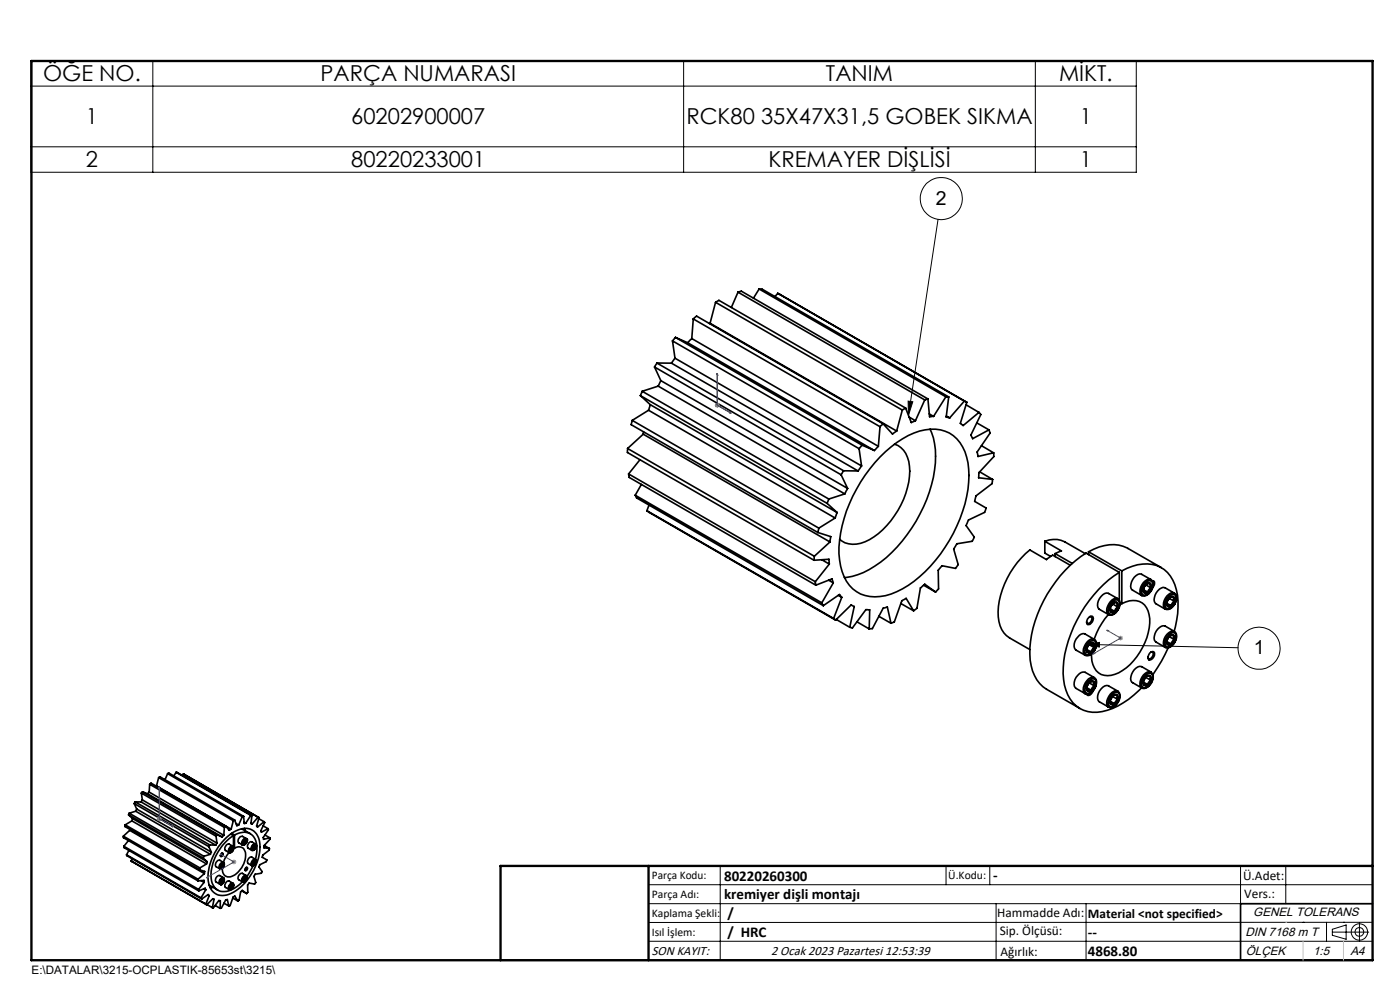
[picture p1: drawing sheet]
<svg xmlns="http://www.w3.org/2000/svg" width="297mm" height="210mm" viewBox="0 0 297 210" stroke-linecap="round" stroke-linejoin="round" font-family="sans-serif">
<g fill="none" stroke="#000" stroke-width=".35">
<path d="M138.9 77.8l39.5 22.9M138.9 77.8l1.3 2.9M139.3 77l-.4 .8M139.3 77l39.7 22.9M139.3 77h3.2M142.5 77l39.5 22.9M142.7 72.3l39.5 22.9M142.7 72.3l.5 3.7M143.2 76l-.7 1M143.2 76l39.6 22.8M143.3 71.6l-.6 .7M143.3 71.6l39.6 22.8"/>
<path d="M143.3 71.6l2.6 1.1M145.9 72.7l39.6 22.9M146.8 71.8l-.9 .9M146.8 71.8l39.5 22.9M147.1 67.7l.7-.6 39.6 22.8M147.1 67.7l39.6 22.8M147.1 67.7l-.3 4.1M150.6 68.6l39.6 22.8M150.6 68.6h-.1M151.8 64.1l.7-.4 39.6 22.9M151.8 64.1l39.6 22.9M151.8 64.1l-1.2 4.5"/>
<path d="M156.6 62l.7-.2 39.5 22.8M156.6 62l39.6 22.8M156.6 62l-1.4 3.2M161 61.3h.7l39.6 22.9M161 61.3l39.7 22.9M161 61.3l-1.2 1.9M165 62.2l40.1 23.1M165 62.2l39.6 22.9M165 62.2l-.6 .7M133.1 95.1v.9l39.6 22.8M133.1 95.1l39.7 22.9M134.1 89.2l-.2 .9 39.6 22.9"/>
<path d="M134.1 89.2l39.6 22.8M135.7 97.5l-2.4 3M135.9 83.9l39.6 22.9M135.9 83.9l2.1 2M136.2 83l-.3 .9M136.2 83l39.6 22.9M136.5 92.1l39.6 22.9M136.5 92.1l-3.4 3M136.5 91.6v.5M137.6 87l39.6 22.9M137.6 87l-3.5 2.2M138 85.9l-.4 1.1"/>
<path d="M138 85.9l39.6 22.8M139.6 81.9l39.6 22.9M139.6 81.9l-3.4 1.1M140.2 80.7l-.6 1.2M140.2 80.7l39.6 22.9M179 99.9l-.6 .8M179 99.9h3M182.2 95.2l.6 3.6M182.8 98.8l-.8 1.1M182.9 94.4l-.7 .8M182.9 94.4l2.6 1.2M186.3 94.7l-.8 .9"/>
<path d="M186.7 96.9a18.8 18.8 0 0 1 9.6-5.7 7.2 7.2 0 0 1 8.8 5.8 22.4 22.4 0 0 1-2.1 14.6 28.2 28.2 0 0 1-12.7 13.9 8.8 8.8 0 0 1-8.6 0 9.7 9.7 0 0 1-3.7-8 30.6 30.6 0 0 1 8.7-20.6zM186.7 90.5l-.4 4.2M187.4 89.9l-.7 .6M187.4 89.9l1.9 2.2 .9-.7M189.8 94.2a4.8 4.8 0 0 1 3.1 4.7 17.7 17.7 0 0 1-9.4 16 5.1 5.1 0 0 1-5.4-.5M191.4 87l-1.2 4.4M192.1 86.6l1.2 3 .9-.4M192.1 86.6l-.7 .4M192.9 88.5l1.3 .7M196.2 84.8l-2 4.4M196.8 84.6l-.6 .2M196.8 84.6l.4 3.8 .8-.1"/>
<path d="M197.1 87.8l.9 .5M197.3 91a15.9 15.9 0 0 1 .7 10.2 31.4 31.4 0 0 1-12.4 18.9 13.5 13.5 0 0 1-6.5 2.4M200.7 84.2h.6M200.7 84.2l-2.7 4.1M200.8 88.3l.7 .3M201.3 84.2l-.6 4.3 .8 .1M204.6 85.1l.5 .2M204.6 85.1l-3.1 3.5M204.9 85.9l2.8 1.6M205.1 85.3l-1.4 4.5 .6 .5 3.4-2.8M207.2 89.7l2.6 1.5M207.7 87.5l.4 .4-2.1 4.4 .3 .8 3.5-1.9"/>
<path d="M208.2 94.5l2.6 1.6M209.8 91.2l.2 .7-2.7 4 .2 .9 3.3-.7M210.8 96.1l.1 .7-3.2 3.5-.1 .9v.1l3 .4M133.3 100.5l.2 .8 39.6 22.8M133.3 100.5l39.7 22.9M134.8 105l.2 .6 39.7 22.9M134.8 105l39.5 22.9M136.1 102.8l-1.3 2.2M137.2 108.3l40.1 23.2M137.2 108.3l39.6 22.9M137.7 107.1l-.5 1.2M172.7 118.8l3.2-.2v1.1"/>
<path d="M172.8 118l-.1 .8M173.5 113l2.7 .8-.1 1.2M173.7 112l-.2 1M174.3 118.7l1.6 1M175.5 106.8l2.1 1.9M175.8 105.9l-.3 .9M175.9 119.7l-2.9 3.7M176.1 115l-3.3 3M177.2 109.9l-3.5 2.1M177.6 108.7l-.4 1.2M178.4 100.7l1.4 2.9M179.2 104.8l-3.4 1.1"/>
<path d="M179.8 103.6l-.6 1.2M207.8 100.1l2.8 1.6M210.6 101.7l-.1 .9-3.5 2.6-.2 .8v.4l2.4 1.4-.3 .9-3.4 1.6-.5 1.1v.1l1.7 2.4-.3 .7-.2 .2-3.2 .5-.7 1.2 1 3.3-.6 .8-2.9-.6-.5 .6-.3 .4 .1 3.9-.6 .7M221.7 114.8a4.8 4.8 0 0 1 4.2 .2l4.3 2.4M221.7 114.8l3.5 2.1-1.4 .5M221.7 114.8v2.5l1.2 .7M223.8 117.4l3.7 2.1M223.8 117.4v.7M227 119.9l-3.7-2.2-1.3 1-3.5-2a18.2 18.2 0 0 0-6.7 14.1 5.4 5.4 0 0 0 2.4 4.5l4.3 2.5M230.9 117a8.5 8.5 0 0 1 8.4-.7l7 4.1M230.9 117l7.1 4.1M230.9 117v.6"/>
<path d="M173 123.4l.1 .7M174.3 127.9l.4 .6M175.8 123.1l1 .5M176.8 123.6l-.3-.8-3.4 1.3M176.8 123.6l-2.5 4.3M176.8 131.2l.5 .3M177.3 131.5l3.3-3.2 .6 .3-.9 4.5M177.4 131.4l2.9 1.7M177.8 126.3l.8 .4M178.6 126.7l-.5-.6-3.4 2.4M178.6 126.7l-1.8 4.5M180.3 133.1l.5 .1 2.9-3.9 .8 .1-.1 4"/>
<path d="M181.8 131.9l2.6 1.5M186.4 130.7l2.6 1.5M189 132.2l-.8-3.4-.8 .2-2.3 4.3-.7 .1M191.1 128l2.7 1.6M193.8 129.6l-1.6-2.7-.7 .4-.2 .2-1.6 4.4-.7 .3M195.9 124.1l2.6 1.5M198.5 125.6l-2.3-1.7-.9 .8-.8 4.3-.7 .6M229 134.8a1.04 1.04 0 0 1 1.2-.3l1.9 1.1a1.6 1.6 0 0 0-1.8 1.1 1.63 1.63 0 0 0-.1 2.3l-2-1.1a2.24 2.24 0 0 1 .8-3.1zM230.6 137.8l.9 .5M230.7 137.2l.3-.5 1.1 .6M230.9 136.3a.87 .87 0 0 1 1.1-.4 .87 .87 0 0 1 .6 1.1 2.13 2.13 0 0 1-2 1.9 1.53 1.53 0 0 1 0-2.2zM230.9 136.8a.7 .7 0 0 1 .6-.5 .7 .7 0 0 1 .7 .4 1.79 1.79 0 0 1-1.2 1.8h-.2a1.15 1.15 0 0 1 .1-1.7z"/>
<path d="M231 131l.2-.2 .5-.1a1.15 1.15 0 0 1-1 1.8 .96 .96 0 0 1 .3-1.5zM231.1 130.8h.4a.92 .92 0 0 1-.8 1.4l-.2-.3M232.1 137.3l-.1-.9-.6 .1a1.52 1.52 0 0 0-.7 1.9l.8-.1M232.1 137.3l-.6 1M232.1 135.6a1.8 1.8 0 0 1 0 2.6 1.45 1.45 0 0 1-1.9 .8M235.1 130.3v.1a14.7 14.7 0 0 0-3 5.2M235.5 129.1l.9 .6M235.7 128.6l.3-.5 1.1 .6M235.9 127.7a.94 .94 0 0 1 1.5-.1 2.15 2.15 0 0 1-1.9 2.7 1.53 1.53 0 0 1 .1-2.2zM235.9 128.2a.7 .7 0 0 1 .6-.5 .7 .7 0 0 1 .7 .4 1.79 1.79 0 0 1-1.2 1.8l-.3-.1a1.15 1.15 0 0 1 .2-1.6zM237.1 128.7l-.1-.9-.6 .1a1.52 1.52 0 0 0-.7 1.8h.7M237.1 128.7l-.7 1"/>
<path d="M237.1 127a1.91 1.91 0 0 1-.2 2.8l-.5 .4a1.13 1.13 0 0 1-1.3 .1M237.1 127a1.6 1.6 0 0 0-1.9 1.1 1.72 1.72 0 0 0-.1 2.2M237.1 127l-1.9-1.1a1.59 1.59 0 0 0-1.9 1.1 1.73 1.73 0 0 0-.1 2.2l1.9 1.1M237.5 121.4a27.2 27.2 0 0 0-11.9 20.2 9.7 9.7 0 0 0 2.7 8.1 7.3 7.3 0 0 0 7.7 .6 18.6 18.6 0 0 0 6.2-4.4M237.5 121.4l-7.1-4.1a26.8 26.8 0 0 0-11.9 21.5 8.5 8.5 0 0 0 3.5 7.4l7.1 4.1M237.5 121.4v6M237.6 127.8l.4 .2M238 128a3.6 3.6 0 0 1 5.6 1.6 10.5 10.5 0 0 1-1.8 8.7 10.1 10.1 0 0 1-6.1 5 3.3 3.3 0 0 1-4.1-3.1l-.1-1.5M238 121.1a8.8 8.8 0 0 1 8.2-.8 8.2 8.2 0 0 1 3.7 7.2 19.2 19.2 0 0 1-.8 6.4M238 121.1v6.9M242.6 125.1l.9 .5M242.7 124.6l.4-.5 1 .6"/>
<path d="M242.9 124.1a.86 .86 0 0 1 1.2-.4 1.43 1.43 0 0 1-1.3 2.1 .9 .9 0 0 1-.1-1.3zM243 123.7a.94 .94 0 0 1 1.5-.2 2.2 2.2 0 0 1-1.9 2.8 1.53 1.53 0 0 1 0-2.2zM243.9 138.5l.3-.2 .5-.1a1.15 1.15 0 0 1-1 1.8 1.02 1.02 0 0 1 .2-1.5zM244.1 124.7l-.1-.9h-.6a1.51 1.51 0 0 0-.7 1.9l.8-.1M244.1 124.7l-.6 .9M244.2 122.9a2.12 2.12 0 0 1-.7 3.2 1.12 1.12 0 0 1-1.4 .2M244.2 122.9l-2-1.1a1.57 1.57 0 0 0-1.9 1.1 1.63 1.63 0 0 0 0 2.3l1.9 1.1M244.2 138.4l.3-.1a.94 .94 0 0 1-.8 1.4l-.2-.3M244.2 122.9a2.17 2.17 0 0 0-2.3 2.1 1.18 1.18 0 0 0 .3 1.3M244.4 123.2h.3a1.01 1.01 0 0 1-.2 1.5M244.5 123.3l.2 .5M246 124.9a.98 .98 0 0 1 1.2-.2l1.9 1.1a1.57 1.57 0 0 0-1.9 1.1 1.79 1.79 0 0 0 0 2.3l-1.9-1.1a1.68 1.68 0 0 1 0-2.3z"/>
<path d="M247.5 128l.9 .5M247.5 136.1l.9 .5M247.7 127.4l.3-.5 1.1 .6M247.7 135.5l.3-.5 1.1 .6M247.8 137.4a30.6 30.6 0 0 1-3.2 5.7M247.9 127a.8 .8 0 0 1 1.1-.4 1.46 1.46 0 0 1-1.2 2.1 1.14 1.14 0 0 1 .1-1.7zM247.9 135.1l.6-.5h.3a1.12 1.12 0 0 1-.2 1.9l-.3 .2-.5 .1a1.09 1.09 0 0 1 .1-1.7zM247.9 126.5a.86 .86 0 0 1 1.1-.4 .86 .86 0 0 1 .5 1.1 2.41 2.41 0 0 1-1.6 1.9h-.3a1.53 1.53 0 0 1 0-2.2zM247.9 134.7a.94 .94 0 0 1 1.5-.2 2.2 2.2 0 0 1-1.8 2.8 1.53 1.53 0 0 1 0-2.2zM249.1 127.5l-.1-.9-.6 .1a1.43 1.43 0 0 0-.7 1.8h.7M249.1 127.5l-.7 1M249.1 135.6l-.1-.8h-.6a1.49 1.49 0 0 0-.7 1.9l.7-.1"/>
<path d="M249.1 135.6l-.7 1M249.1 125.8a2.12 2.12 0 0 1-.7 3.2 1.2 1.2 0 0 1-1.3 .1M249.1 133.9a2.12 2.12 0 0 1-.7 3.3 1.12 1.12 0 0 1-1.3 .1M249.1 133.9l-1.9-1.1a2.28 2.28 0 0 0-2.4 2.6l.3 .7 2.1 1.2M249.1 133.9a2.24 2.24 0 0 0-2.3 2.6l.4 .8M230.6 145.9l.9 .5M230.7 145.3l.3-.5 1.1 .6M230.9 144.5a.97 .97 0 0 1 1.5-.2 2.16 2.16 0 0 1-1.8 2.8 1.53 1.53 0 0 1 0-2.2zM231.2 144.6l.6-.1a1.12 1.12 0 0 1-.2 1.8l-.2 .2-.6 .1a1.43 1.43 0 0 1 .4-2zM231.2 147.1l-.5 .1M231.9 146.6a.85 .85 0 0 1-1.3 .7l-.1-.1M232.1 145.4l-.1-.8h-.6a1.6 1.6 0 0 0-.7 1.9l.8-.1"/>
<path d="M232.1 145.4l-.6 1M232.1 143.7a1.91 1.91 0 0 1-.2 2.9l-.5 .4a1.07 1.07 0 0 1-1.2 .1M232.1 143.7a1.62 1.62 0 0 0-1.8 1.1 1.76 1.76 0 0 0-.1 2.3M232.2 143.7l-2-1.1a2.25 2.25 0 0 0-2.3 2.6v.4l.3 .4 2 1.1M235.5 148.8l.9 .5M235.7 148.2l.3-.5 1.1 .6M235.9 147.3a.94 .94 0 0 1 1.5-.1 2.15 2.15 0 0 1-1.9 2.7 1.53 1.53 0 0 1 .1-2.2zM235.9 147.8a.7 .7 0 0 1 .6-.5 .7 .7 0 0 1 .7 .4 1.71 1.71 0 0 1-1.2 1.8h-.3a1.15 1.15 0 0 1 .2-1.7zM237.1 148.3l-.1-.8h-.6a1.52 1.52 0 0 0-.7 1.9l.7-.1M237.1 148.3l-.7 1M237.1 146.6a1.91 1.91 0 0 1-.2 2.8l-.5 .4a1.13 1.13 0 0 1-1.3 .2M237.1 146.6a1.6 1.6 0 0 0-1.9 1.1 1.72 1.72 0 0 0-.1 2.3"/>
<path d="M237.1 146.6l-1.9-1.1a1.59 1.59 0 0 0-1.9 1.1 1.73 1.73 0 0 0-.1 2.3l1.9 1.1M242.6 144.7l.9 .5M242.7 144.2l.4-.5 1 .6M242.9 143.7a.86 .86 0 0 1 1.2-.3 1.43 1.43 0 0 1-1.3 2 .9 .9 0 0 1-.1-1.3zM243 143.3a.94 .94 0 0 1 1.5-.2 2.2 2.2 0 0 1-1.9 2.8 1.53 1.53 0 0 1 0-2.2zM244.1 144.3l-.1-.9h-.6a1.51 1.51 0 0 0-.7 1.9l.8-.1M244.1 144.3l-.6 .9M244.2 142.5a2.12 2.12 0 0 1-.7 3.3 1.12 1.12 0 0 1-1.4 .1M244.2 142.5l-2-1.1a2.17 2.17 0 0 0-2.3 2.1 1.06 1.06 0 0 0 .4 1.3l1.9 1.1M244.2 142.5a2.17 2.17 0 0 0-2.3 2.1 1.18 1.18 0 0 0 .3 1.3M26.2 177.4v.3l15.8 9.2M26.2 177.4l15.8 9.1"/>
<path d="M26.3 179.5v.3l15.9 9.2M26.3 179.5l15.8 9.2M26.6 175l-.1 .3 15.8 9.2M26.6 175l15.8 9.1M27.2 178.3l-.9 1.2M27.3 172.9l15.8 9.1M27.3 172.9l.8 .7M27.4 172.5l-.1 .4M27.4 172.5l15.9 9.1M27.5 176.1l15.9 9.2M27.5 176.1l-1.3 1.3M27.6 176l-.1 .1"/>
<path d="M28 174.1l15.8 9.2M28 174.1l-1.4 .9M28.1 173.6l-.1 .5M28.1 173.6l15.9 9.2M28.5 170.5l15.8 9.1M28.5 170.5l.5 1.1M28.7 170.1l-.2 .4M28.7 170.1l15.8 9.1M28.7 170.1h1.2M28.8 172.1l15.8 9.1M28.8 172.1l-1.4 .4M29 171.6l-.2 .5"/>
<path d="M29 171.6l15.8 9.2M29.9 170.1l15.9 9.2M30 168.2l15.8 9.2M30 168.2l.2 1.5M30.2 169.7l-.3 .4M30.2 169.7l15.8 9.1M30.2 167.9l-.2 .3M30.2 167.9l15.9 9.2M30.2 167.9l1.1 .5M31.3 168.4l15.8 9.1M31.6 168l-.3 .4M31.6 168l15.9 9.2"/>
<path d="M31.7 166.4l.3-.3 15.9 9.2M31.7 166.4l15.9 9.1M31.7 166.4l-.1 1.6M33.2 166.7l15.8 9.2M33.2 166.7h-.1M33.7 165l.2-.2 15.9 9.1M33.7 165l15.8 9.1M33.7 165l-.5 1.7M35.6 164.1l.2-.1 15.9 9.2M35.6 164.1l15.8 9.1M35.6 164.1l-.6 1.3M37.4 163.8l16 9.2"/>
<path d="M37.4 163.8l15.8 9.2M37.4 163.8l-.5 .8M38.9 164.2l.2 .1M38.9 164.2l16.1 9.3M38.9 164.2l-.2 .3M44.3 179.6l.5 1.2M44.5 179.2l-.2 .4M44.5 179.2l1.3 .1M45.8 177.4l.2 1.4M46 178.8l-.2 .5M46.1 177.1l-.3 .3M46.1 177.1l1 .4"/>
<path d="M47.5 177.2l-.4 .3M47.6 175.5l-.1 1.7M47.6 178.1a5.7 5.7 0 0 1 5.5-2.2 3.9 3.9 0 0 1 2 4.3 11.9 11.9 0 0 1-6.6 9.5 3.1 3.1 0 0 1-4.3-2.9 11.7 11.7 0 0 1 3.4-8.7zM47.9 175.3l-.3 .2M47.9 175.3l.7 .8 .4-.2M48.9 176.9l.6 .4M49 179.7l.3-.1a.7 .7 0 0 1 .1 .8 .7 .7 0 0 1-.7 .4l-.1-.5zM49 179.8h.1a.46 .46 0 0 1 .3 .5 .46 .46 0 0 1-.5 .3l-.1-.1v-.2zM49.1 176.8l.6 .3M49.4 179.5a.84 .84 0 0 1 0 .9 .84 .84 0 0 1-.8 .4M49.4 179.5l-.8-.4a.91 .91 0 0 0-.8 1.3l.8 .5M49.4 179.5a.91 .91 0 0 0-.8 1.3"/>
<path d="M49.5 174.1l-.5 1.8M49.5 177.3a10.3 10.3 0 0 0-4.6 9.5 2.72 2.72 0 0 0 4.1 2l1.3-.8 1.1-.9M49.5 177.3v2.3M49.6 179.8l.1 .1M49.7 179.9a1.52 1.52 0 0 1 1.8 0 1.52 1.52 0 0 1 .6 1.7 5.2 5.2 0 0 1-3.3 4.4 1.49 1.49 0 0 1-1.6-1.8M49.7 177.1a2.91 2.91 0 0 1 4.6 1.2 7.1 7.1 0 0 1-.1 4M49.7 177.1v2.8M49.8 173.9l.4 1.2 .4-.1M49.8 173.9l-.3 .2M50.1 174.7l.5 .3M51.3 175.8l1.8 1M51.4 173.2l-.8 1.8"/>
<path d="M51.6 178.7l.3 .2M51.6 178.5l.2-.2 .4 .3M51.7 173.2h-.3M51.7 173.2l.1 1.5 .3-.1M51.7 178.2l.3-.2a.57 .57 0 0 1 .4 .5 .57 .57 0 0 1-.4 .6 .38 .38 0 0 1-.6 0 .38 .38 0 0 1 .1-.6zM51.8 174.4l.3 .2M51.8 178.2l.2-.1a.44 .44 0 0 1 .3 .5 .44 .44 0 0 1-.4 .4h-.3l-.1-.2zM51.9 175.7l.2 .6M52.2 178.6l-.1-.4a.48 .48 0 0 0-.4 .8l.2-.1M52.2 178.6l-.3 .3M52.2 177.9a.84 .84 0 0 1 .1 .9 .84 .84 0 0 1-.9 .4M52.2 177.9l-.8-.5a.92 .92 0 0 0-.7 1.4l.7 .4"/>
<path d="M52.2 177.9a.91 .91 0 0 0-.8 1.3M52.3 178l.2 .2-.1 .4M52.4 178v.2M53.2 173h.2M53.2 173l-1.1 1.6M53.2 174.6l.3 .2M53.4 173l-.2 1.7 .3 .1M53.6 179.9l.3 .2M53.6 179.7l.2-.3 .4 .3M53.7 179.5l.2-.2a.43 .43 0 0 1 .2 .6 .43 .43 0 0 1-.5 .2zM53.7 179.3a.37 .37 0 0 1 .6-.1 .37 .37 0 0 1 0 .5l-.2 .4a.41 .41 0 0 1-.6 .2 .41 .41 0 0 1 0-.7zM54.2 179a.84 .84 0 0 1 0 1 .84 .84 0 0 1-.8 .4"/>
<path d="M54.2 179l-.8-.4a.91 .91 0 0 0-.8 1.3l.8 .5M54.2 179.7l-.1-.4a.5 .5 0 0 0-.5 .3 .5 .5 0 0 0 0 .5h.3M54.2 179.7l-.3 .4M54.2 179a.91 .91 0 0 0-.8 1.4M54.9 173.7l1.1 .6M55 173.5l-.2-.2-1.3 1.5M55 173.5l-.6 1.7 .2 .2 1.4-1.1M55.8 175.2l1.1 .6M56 174.3l.2 .2-.9 1.7 .2 .3 1.4-.7M56.1 179.3l1 .7M56.2 177.1l1.1 .6M56.9 175.8v.2l-1.1 1.7 .1 .2v.1l1.4-.3"/>
<path d="M57.1 180v.3l-1.4 1.1-.1 .4 1 .6-.1 .3-1.4 .7-.2 .5 .7 1-.1 .3-1.4 .2-.2 .5 .4 1.3-.3 .3-1.2-.1-.3 .3 .1 1.6-.3 .2M57.3 177.7v.3l-1.3 1.4v.4l1.1 .2M26.8 181.3l.1 .2 15.9 9.2M26.8 181.3l15.9 9.2M27.3 180.4l-.5 .9M27.8 182.6l16.1 9.3M27.8 182.6l15.9 9.2M28 182.2l-.2 .4M42 186.9l1.3-.1v.4M42 186.5v.4M42.1 188.7l.1 .3M42.3 184.5l1.1 .3v.5"/>
<path d="M42.4 184.1l-.1 .4M42.7 190.5l.1 .2M42.7 186.8l.6 .4M43.1 182l.9 .8M43.3 181.6l-.2 .4M43.3 188.6l.3 .2M43.3 187.2l-1.2 1.5M43.4 185.3l-1.4 1.2M43.6 188.8l-.1-.4-1.3 .6M43.6 188.8l-.9 1.7M43.7 191.8l.2 .1M43.8 183.3l-1.4 .8"/>
<path d="M43.9 191.9l1.3-1.3 .1 .1-.3 1.8M43.9 191.9l1.1 .6M44 182.8l-.2 .5M44.1 189.8l.3 .2M44.4 190l-.2-.2-1.4 .9M44.4 187.7l1.8 1.1M44.4 190l-.7 1.8M44.6 181.2l-1.3 .4M44.8 180.8l-.2 .4M45 192.5l.3 .1 1.2-1.6 .2 .1v1.6M45.2 188.2l-.6 .1M45.6 192.1l1.1 .6"/>
<path d="M46.6 184.3h.1M46.6 187.5h.1M46.8 183.8l.3 .2M46.8 187l.3 .2M46.8 183.6l.2-.2 .4 .2M46.8 186.8l.2-.2 .4 .3M46.9 183.2a.37 .37 0 0 1 .6-.1 .37 .37 0 0 1 0 .5l-.2 .4a.39 .39 0 0 1-.6 .2 .39 .39 0 0 1 0-.6zM46.9 186.5a.37 .37 0 0 1 .6-.2 .37 .37 0 0 1 0 .6l-.2 .3a.4 .4 0 0 1-.6 .3 .4 .4 0 0 1 0-.7zM47 181h.1a.28 .28 0 0 1 0 .4 .28 .28 0 0 1-.4 .1M47 181a.34 .34 0 0 1 .3 .3 .34 .34 0 0 1-.3 .4l-.3-.2zM47 183.3l.2-.1a.46 .46 0 0 1 .2 .6 .46 .46 0 0 1-.4 .3l-.3-.2zM47 186.5h.2a.46 .46 0 0 1 .2 .5 .46 .46 0 0 1-.4 .4l-.3-.3z"/>
<path d="M47 187.5l-.2 .1M47.3 187.3l-.3 .4-.2-.1M47.4 183.6l-.1-.3a.46 .46 0 0 0-.5 .2 .46 .46 0 0 0 .1 .5h.2M47.4 183.6l-.3 .4M47.4 186.9l-.1-.4a.47 .47 0 0 0-.5 .2 .47 .47 0 0 0 0 .6l.3-.1M47.4 186.9l-.3 .3M47.4 182.9a.86 .86 0 0 1 0 1 .86 .86 0 0 1-.8 .4M47.4 186.2a.86 .86 0 0 1 0 .9 .86 .86 0 0 1-.8 .4M47.4 186.2l-.8-.5a.9 .9 0 0 0-.7 1.4l.7 .4M47.4 182.9l-.8-.4a.9 .9 0 0 0-.7 1.4l.7 .4M47.4 182.9a.91 .91 0 0 0-.8 1.4M47.4 186.2a.91 .91 0 0 0-.8 1.3"/>
<path d="M47.5 191.6l1 .6M48.5 192.2l-.3-1.4-.3 .1-.9 1.7-.3 .1M48.6 180.8l-.8 1.2-.4 .9M48.6 188.7h.1M48.6 180.8v.1M48.8 180.4l.3 .1M48.8 188.2l.3 .2M48.8 180.1l.2-.2 .4 .3M48.8 188l.2-.2 .4 .2M48.9 187.6a.41 .41 0 0 1 .6 0 .41 .41 0 0 1-.1 .6l-.1 .2a.41 .41 0 0 1-.6 .2 .41 .41 0 0 1 0-.6zM48.9 187.8l.2-.2a.43 .43 0 0 1 .2 .6 .43 .43 0 0 1-.5 .2zM49.4 180.2l-.1-.4a.43 .43 0 0 0-.4 .3 .43 .43 0 0 0 0 .4h.2"/>
<path d="M49.4 180.2l-.3 .3M49.4 188l-.1-.3h-.3a.52 .52 0 0 0-.2 .7h.3M49.4 188l-.3 .4M49.4 187.4a.84 .84 0 0 1 0 .9 .84 .84 0 0 1-.8 .4M49.4 187.4l-.8-.5a.91 .91 0 0 0-.8 1.3l.8 .5M49.4 187.4a.91 .91 0 0 0-.8 1.3M49.4 190.5l1 .6M50.4 191.1l-.6-1h-.1l-.2 .2-.7 1.8-.3 .1M51.3 189l1 .5M51.6 186.6l.3 .2M51.6 186.4l.2-.2 .4 .2M51.7 186a.37 .37 0 0 1 .6-.1 .37 .37 0 0 1 0 .5 .48 .48 0 0 1-.3 .6 .48 .48 0 0 1-.6-.3z"/>
<path d="M51.7 186.2l.3-.2a.43 .43 0 0 1 .2 .6 .43 .43 0 0 1-.6 .2zM52.2 186.4l-.1-.4a.52 .52 0 0 0-.5 .3 .52 .52 0 0 0 0 .5h.3M52.2 186.4l-.3 .4M52.2 185.7a.83 .83 0 0 1 0 1 .83 .83 0 0 1-.8 .3M52.2 185.7l-.8-.4a.88 .88 0 0 0-.7 1.3l.7 .5M52.2 184h.1a.28 .28 0 0 1 .1 .4 .28 .28 0 0 1-.4 .1M52.2 185.7a.91 .91 0 0 0-.8 1.4M52.2 184h.2a.38 .38 0 0 1 0 .4 .38 .38 0 0 1-.4 .2zM52.3 189.5l-.9-.6-.4 .3-.3 1.7-.3 .2M53.4 180.4h.1M53.4 183.6h.1M53.6 183.1l.3 .2"/>
<path d="M53.6 182.9l.2-.2 .4 .2M53.7 183.6l-1.3 2.3M53.7 182.7l.2-.1a.43 .43 0 0 1 .2 .5 .43 .43 0 0 1-.5 .2zM53.7 182.6a.37 .37 0 0 1 .6-.2 .37 .37 0 0 1 0 .6l-.2 .3a.4 .4 0 0 1-.6 .2 .4 .4 0 0 1 0-.6zM54.2 182.3a.84 .84 0 0 1 0 .9 .84 .84 0 0 1-.8 .4M54.2 182.3l-.8-.5a.91 .91 0 0 0-.8 1.4l.8 .4M54.2 182.9l-.1-.3a.5 .5 0 0 0-.5 .2 .5 .5 0 0 0 0 .6l.3-.1M54.2 182.9l-.3 .4M54.2 182.3a.91 .91 0 0 0-.8 1.3M291.2 191.7h-28v12M106.2 203.7h185"/>
</g>
<g fill="none" stroke="#000" stroke-width=".21">
<path d="M6.6 12.9h234.5v23.6h-234.5zM6.6 18.3h234.5M32.4 12.9v23.6M145 12.9v23.6M219.6 12.9v23.6M6.6 31.1h234.5M199 46.5l-6.3 41.6M192.7 85.1l.9 .1-.9 2.9zM230.3 136.7l32.3 .7M230.3 136.7l3-.4-.1 1zM137.6 187.7h153.6M137.6 191.7h153.6"/>
<path d="M137.6 199.7h153.6M152.8 183.7v20M200.7 183.7v4M210 183.7v4M211.3 191.7v12M230.4 191.7v12M263.2 183.7v20M272.8 183.7v8M276.4 195.6h.1M281.4 195.6v4.1M282.6 197.7h7.8M282.6 197.1l3-.9v3l-3-.8z"/>
<path d="M285 195.6h.1M288.4 195.8v3.8M291.2 195.6l-153.6 .1"/>
<circle cx="199.7" cy="42.1" r="4.5"/>
<circle cx="267.1" cy="137.5" r="4.5"/>
<circle cx="288.4" cy="197.7" r="1.74"/>
<circle cx="288.4" cy="197.7" r=".93"/>
</g>
<path d="M152.2 79.2v6.8l2.9 1.7M152.2 79.2l.1 .3h-.2zM154.8 87.4l.3 .3-.3-.1zM231.8 138.7l.3-.2 .1 .1zM234.8 133.7l2.9 1.7-5.9 3.3M234.8 133.7l.4 .1-.2 .1zM33.8 166.9l.1 .4-.2-.1zM33.8 166.9v6.8l2.9 1.7M36.4 175.1l.3 .3-.3-.1zM43.7 186.2l.3-.2 .1 .1zM46.7 181.1l.4 .1-.2 .2zM46.7 181.1l2.9 1.7-5.9 3.4" fill="none" stroke="#00f" stroke-width=".21"/>
<g fill="none" stroke="#808080" stroke-width=".21">
<path d="M151.7 86h1M151.8 85.6l.7 .7M152.2 85.5v1M152.5 85.6l-.7 .7M237.2 135.4h1M237.4 135l.7 .7M237.7 134.9v.9M238.1 135l-.7 .7M33.3 173.7h1M33.4 173.3l.7 .8M33.8 173.2v1M34.1 173.3l-.7 .8"/>
<path d="M49.1 182.8h1M49.3 182.5l.7 .7M49.6 182.3v1M50 182.5l-.7 .7"/>
</g>
<path d="M6.7 12.9h284.5v190.8h-284.5zM137.6 183.7v20M291.2 183.7h-185v20" fill="none" stroke="#000" stroke-width=".5"/>
<path d="M272.8 195.6h.1M276.4 199.7v4M285 199.7v4" fill="none" stroke="#c0c0c0" stroke-width=".21"/>
<path d="M192.7 85.1l.9 .1-.9 2.9zM230.3 136.7l3-.4-.1 1z" fill="#000"/>
<path d="M36.4 175.1l.3 .3-.3-.1zM33.8 166.9l.1 .4-.2-.1zM46.7 181.1l.4 .1-.2 .2zM43.7 186.2l.3-.2 .1 .1zM36.4 175.1l.3 .3-.3-.1zM33.8 166.9l.1 .4-.2-.1zM154.8 87.4l.3 .3-.3-.1zM152.2 79.2l.1 .3h-.2zM234.8 133.7l.4 .1-.2 .1zM231.8 138.7l.3-.2 .1 .1zM154.8 87.4l.3 .3-.3-.1zM152.2 79.2l.1 .3h-.2z" fill="#00f"/>
<g font-size="4.7">
<text x="9.1" y="17.3">ÖĞE NO.</text>
<text x="68" y="17.3">PARÇA NUMARASI</text>
<text x="175.2" y="17.3">TANIM</text>
<text x="224.7" y="17.3">MİKT.</text>
<text x="18.2" y="26.4">1</text>
<text x="74.5" y="26.4">60202900007</text>
<text x="145.6" y="26.4">RCK80 35X47X31,5 GOBEK SIKMA</text>
<text x="229.1" y="26.4">1</text>
<text x="18.2" y="35.5">2</text>
<text x="74.5" y="35.5">80220233001</text>
<text x="163" y="35.5">KREMAYER DİŞLİSİ</text>
<text x="229.1" y="35.5">1</text>
</g>
<g font-size="4.1">
<text x="198.6" y="43.4">2</text>
<text x="266" y="138.8">1</text>
</g>
<g font-size="3.2">
<text x="153.6" y="186.8">80220260300</text>
<text x="153.6" y="190.8">kremiyer dişli montajı</text>
<text x="210.7" y="186.6">-</text>
<text x="154.3" y="194.8">/</text>
<text x="154.3" y="198.8">/ HRC</text>
<text x="230.8" y="198.7">--</text>
<text x="230.8" y="202.8">4868.80</text>
</g>
<g font-size="2.8">
<text x="263.7" y="186.7">Ü.Adet:</text>
<text x="263.9" y="190.5">Vers.:</text>
<text x="211.5" y="194.5">Hammadde Adı:</text>
<text x="230.8" y="194.7">Material &lt;not specified&gt;</text>
<text x="138.3" y="202.6">SON KAYIT:</text>
<text x="163.6" y="202.6">2 Ocak 2023 Pazartesi 12:53:39</text>
<text x="212.1" y="198.4">Sip. Ölçüsü:</text>
<text x="212.2" y="202.7">Ağırlık:</text>
</g>
<g font-size="2.6">
<text x="265.9" y="194.4">GENEL TOLERANS</text>
<text x="264.2" y="198.5">DIN 7168 m T</text>
<text x="264.3" y="202.6">ÖLÇEK</text>
<text x="278.5" y="202.6">1:5</text>
<text x="286.5" y="202.6">A4</text>
</g>
<g font-size="2.5">
<text x="138.3" y="186.4">Parça Kodu:</text>
<text x="138.3" y="190.5">Parça Adı:</text>
<text x="201.2" y="186.5">Ü.Kodu:</text>
<text x="138.3" y="194.5">Kaplama Şekli:</text>
<text x="138.3" y="198.6">Isıl İşlem:</text>
<text x="6.7" y="206.7">E:\DATALAR\3215-OCPLASTIK-85653st\3215\</text>
</g>
</svg>
